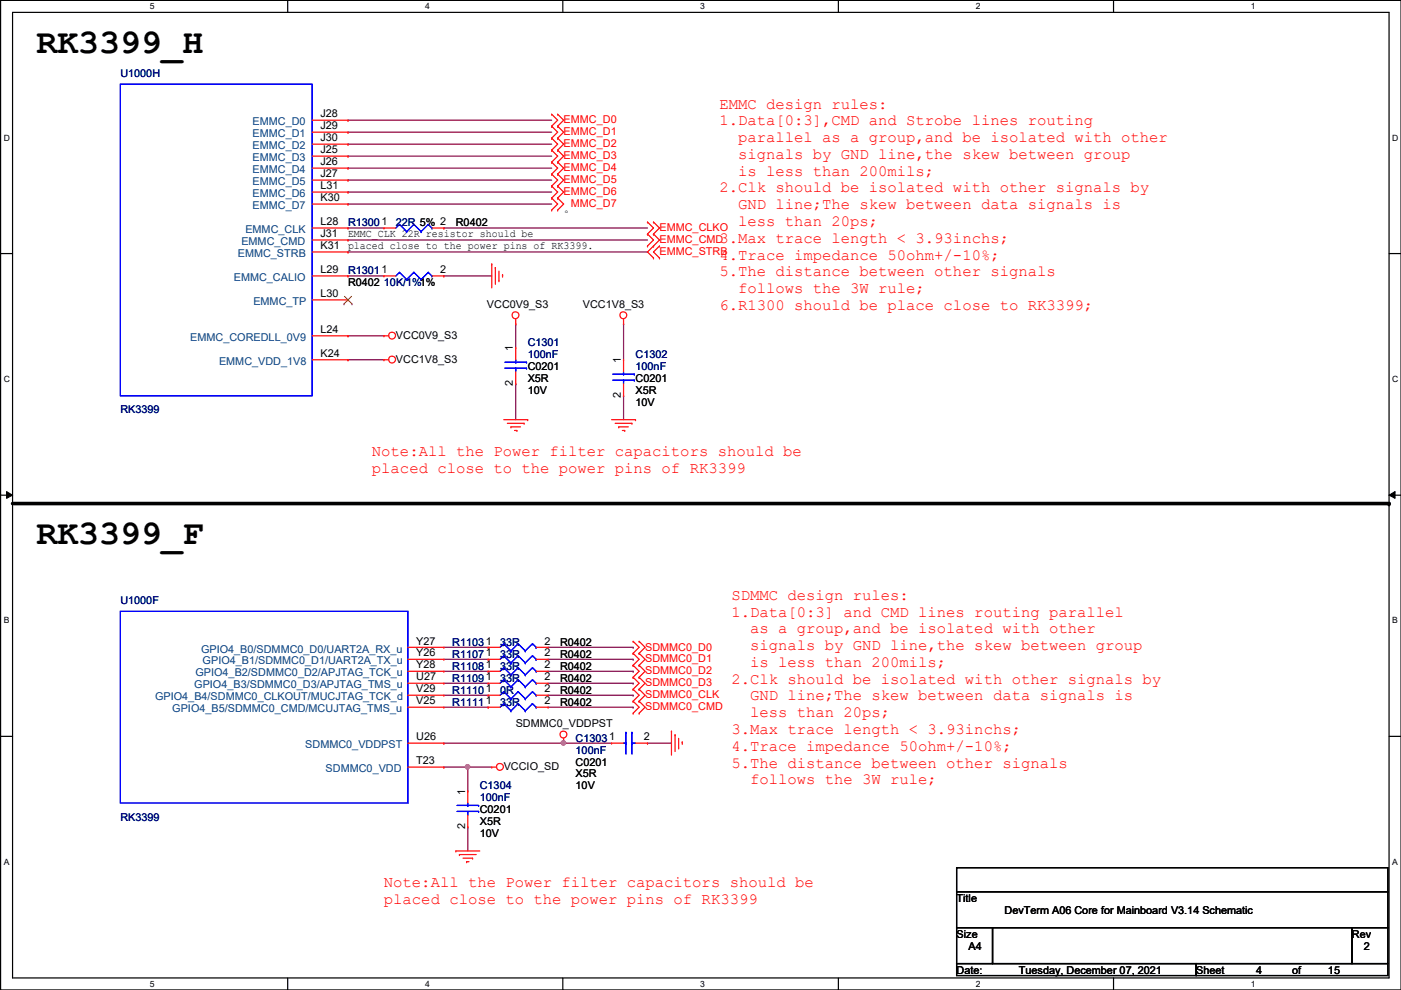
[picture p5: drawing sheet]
<svg xmlns="http://www.w3.org/2000/svg" width="297mm" height="210mm" viewBox="0 0 297 210" stroke-linecap="round" stroke-linejoin="round" font-family="sans-serif">
<path d="M.1 .1h296.9v209.8h-296.9zM2.7 2.6h291.8v204.7h-291.8z" fill="none" stroke="#000" stroke-width=".25"/>
<g fill="#fff">
<path d="M31.8 .3h1v2.1h-1z"/>
<path d="M31.8 207.6h1v2h-1z"/>
</g>
<path d="M61 .1v2.5M61 207.3v2.6" fill="none" stroke="#000" stroke-width=".25"/>
<g fill="#fff">
<path d="M90.1 .3h1v2.1h-1z"/>
<path d="M90.1 207.6h1v2h-1z"/>
</g>
<path d="M119.3 .1v2.5M119.3 207.3v2.6" fill="none" stroke="#000" stroke-width=".25"/>
<g fill="#fff">
<path d="M148.5 .3h1v2.1h-1z"/>
<path d="M148.5 207.6h1v2h-1z"/>
</g>
<path d="M177.8 .1v2.5M177.8 207.3v2.6" fill="none" stroke="#000" stroke-width=".25"/>
<g fill="#fff">
<path d="M206.9 .3h1v2.1h-1z"/>
<path d="M206.9 207.6h1v2h-1z"/>
</g>
<path d="M236.1 .1v2.5M236.1 207.3v2.6" fill="none" stroke="#000" stroke-width=".25"/>
<g fill="#fff">
<path d="M265.2 .3h1v2.1h-1z"/>
<path d="M265.2 207.6h1v2h-1z"/>
<path d="M.8 28.2h1.3v2h-1.3z"/>
<path d="M295.2 28.2h1.3v2h-1.3z"/>
<path d="M.8 79.3h1.3v2.1h-1.3z"/>
<path d="M295.2 79.3h1.3v2.1h-1.3z"/>
</g>
<path d="M.1 53.8h2.6M294.5 53.8h2.5" fill="none" stroke="#000" stroke-width=".25"/>
<g fill="#fff">
<path d="M.8 130.6h1.2v2h-1.2z"/>
<path d="M295.2 130.6h1.2v2h-1.2z"/>
</g>
<path d="M.1 105h2.6M294.5 105h2.5" fill="none" stroke="#000" stroke-width=".25"/>
<path d="M1.4 104.2l1.3 .8-1.3 .7zM294.5 105l1.3-.8v1.5z" fill="#000"/>
<path d="M1.4 104.2l1.3 .8-1.3 .7zM294.5 105l1.3-.8v1.5z" fill="none" stroke="#000" stroke-width=".21"/>
<g fill="#fff">
<path d="M.8 181.7h1.1v2h-1.1z"/>
<path d="M295.2 181.7h1.1v2h-1.1z"/>
</g>
<path d="M.1 156.1h2.6M294.5 156.1h2.5" fill="none" stroke="#000" stroke-width=".25"/>
<path d="M2.7 106.8h291.8" fill="none" stroke="#000" stroke-width=".76"/>
<circle cx="294.5" cy="106.8" r=".38" fill="#000"/>
<g fill="none" stroke="#800040" stroke-width=".25">
<path d="M73.8 25.5h.1M73.8 38.2h.1M73.8 35.6h.1M73.8 33.1h.1M73.8 30.6h.1M73.8 28h.1M73.8 25.5h43.2M73.8 38.2h43.2M73.8 35.6h43.2M73.8 33.1h43.2M73.8 30.6h43.2M73.8 28h43.2"/>
<path d="M73.8 48.3h.1M73.8 50.9h.1M73.8 43.3h.1M73.8 40.7h.1M73.8 58.5h.1M73.8 48.3h7.6M73.8 50.9h63.5M73.8 43.3h43.2M73.8 40.7h43.2M73.8 58.5h7.6M94.1 58.5h.1M94.1 58.5h10.2"/>
<path d="M73.8 71.2h.1M73.8 71.2h7.6M109.3 68.7h.1M109.3 68.7v5M132.2 68.7h.1M132.2 68.7v7.6M109.3 81.4h.1M109.3 81.4v7.6M132.2 83.9h.1M132.2 83.9v5.1M94.1 157.6h.1M94.1 157.6h25.4"/>
<path d="M99.2 175.3h.1M99.2 175.3v5.1"/>
</g>
<circle cx="119.5" cy="157.5" r=".48" fill="#f0f"/>
<circle cx="119.5" cy="157.5" r=".48" fill="none" stroke="#f0f" stroke-width=".25"/>
<path d="M73.8 53.4h.1M73.8 53.4h63.5M73.8 76.3h.1M73.8 76.3h7.6M119.5 157.6h.1M119.5 157.6h10.2M137.3 157.6h.1M137.3 157.6h5.1M94.1 162.6h.1M94.1 162.6h5.1M99.2 162.6h.1M99.2 162.6v5.1" fill="none" stroke="#800040" stroke-width=".25"/>
<circle cx="99.1" cy="162.6" r=".48" fill="#f0f"/>
<circle cx="99.1" cy="162.6" r=".48" fill="none" stroke="#f0f" stroke-width=".25"/>
<g fill="none" stroke="#800040" stroke-width=".25">
<path d="M94.1 48.3h.1M94.1 48.3h43.2M94.1 137.2h9.4M94.1 139.8h9.4M103.5 137.2h.1M103.5 139.8h.1M116.2 137.2h18M116.2 139.8h18M134.2 137.2h.1M134.2 139.8h.1M94.1 142.3h9.4M94.1 144.9h9.4"/>
<path d="M94.1 147.4h9.4M94.1 149.9h9.4M103.5 142.3h.1M103.5 144.9h.1M103.5 147.4h.1M103.5 149.9h.1M116.2 142.3h18M116.2 144.9h18M116.2 147.4h18M116.2 149.9h18M134.2 142.3h.1M134.2 144.9h.1"/>
<path d="M134.2 147.4h.1M134.2 149.9h.1M99.2 162.6h.1M99.2 162.6h5.1"/>
</g>
<g fill="none" stroke="#f00" stroke-width=".25">
<path d="M66.2 25.5h7.6M66.2 28h7.6M66.2 30.6h7.6M66.2 33.1h7.6M66.2 35.6h7.6M66.2 38.2h7.6M73.8 25.5h.1M73.8 28h.1M73.8 30.6h.1M73.8 33.1h.1M73.8 35.6h.1M73.8 38.2h.1"/>
<path d="M117 26.8h.1M117 24.2h.1M117 29.3h.1M117 31.8h.1M117 34.4h.1M117 36.9h.1M117 39.5h.1M117 24.2l1.2 1.3-1.2 1.3M117 26.8l1.2 1.2-1.2 1.3M117 29.3l1.2 1.3-1.2 1.2M117 31.8l1.2 1.3-1.2 1.3M117 34.4l1.2 1.2-1.2 1.3"/>
<path d="M117 36.9l1.2 1.3-1.2 1.3M117 39.5l1.2 1.2-1.2 1.3M118.2 26.8h.1M118.2 24.2h.1M118.2 29.3h.1M118.2 31.8h.1M118.2 34.4h.1M118.2 36.9h.1M118.2 39.5h.1M118.2 24.2l1.3 1.3-1.3 1.3M118.2 26.8l1.3 1.2-1.3 1.3M118.2 29.3l1.3 1.3-1.3 1.2"/>
<path d="M118.2 31.8l1.3 1.3-1.3 1.3M118.2 34.4l1.3 1.2-1.3 1.3M118.2 36.9l1.3 1.3-1.3 1.3M118.2 39.5l1.3 1.2-1.3 1.3M66.2 48.3h7.6M66.2 58.5h7.6M66.2 53.4h7.6M66.2 50.9h7.6M66.2 40.7h7.6M66.2 43.3h7.6M73.8 53.4h.1M73.8 48.3h.1"/>
<path d="M73.8 50.9h.1M73.8 40.7h.1M73.8 43.3h.1M73.8 58.5h.1M81.4 48.3h.1M81.4 58.5h.1M81.4 48.3h2.5M81.4 58.5h2.5M91.6 48.3h2.5M91.6 58.5h2.5M94.1 48.3h.1M94.1 58.5h.1"/>
<path d="M104.3 56h.1M104.3 56v5M105 56.7h.1M105 56.7v3.6M105.8 59.5h.1M105.8 57.5v2M106.5 58.3h.1M106.5 58.3v.5M117 42h.1M117 44.5h.1M117 42l1.2 1.3-1.2 1.2M118.2 42h.1"/>
<path d="M118.2 44.5h.1M118.2 42l1.3 1.3-1.3 1.2M137.3 52.2h.1M137.3 49.6h.1M137.3 47.1h.1M137.3 49.6l1.3 1.3-1.3 1.3M137.3 47.1l1.3 1.2-1.3 1.3M138.6 52.2h.1M138.6 49.6h.1M138.6 54.7h.1M138.6 47.1h.1M138.6 49.6l1.2 1.3-2.5 2.5 1.3 1.3"/>
<path d="M138.6 47.1l1.2 1.2-1.2 1.3M139.8 54.7h.1M139.8 52.2h.1M139.8 52.2l-1.2 1.2 1.2 1.3M66.2 76.3h7.6M66.2 71.2h7.6M66.2 63.6h7.6M73.8 76.3h.1M73.8 63.6h.1M73.8 71.2h.1M81.4 76.3h.1M81.4 71.2h.1"/>
<path d="M81.4 76.3h1M81.4 71.2h1M109.3 68.7h.1M109.3 73.7h.1M109.3 67.6v1.1M109.3 73.7v2.6M109.3 78.8v2.6M132.2 68.7h.1M132.2 76.3h.1M132.2 67.6v1.1M132.2 76.3v2.5M106.8 89h5.1"/>
<path d="M107.6 89.7h3.5M108.3 90.5h.1M108.3 90.5h2.1M109.1 91.3h.5M109.3 81.4h.1M109.6 91.3h.1M111.1 89.7h.1M111.9 89h.1M129.7 89h5M130.4 89.7h3.6M131.2 90.5h.1M131.2 90.5h2"/>
<path d="M131.9 91.3h.6M132.2 83.9h.1M132.2 81.4v2.5M132.5 91.3h.1M134 89.7h.1M134.7 89h.1M86.5 137.2h7.6M86.5 139.8h7.6M94.1 137.2h.1M94.1 139.8h.1M103.5 139.8h.1M103.5 137.2h.1"/>
<path d="M103.5 137.2h2.5M103.5 139.8h2.5M113.7 137.2h2.5M113.7 139.8h2.5M116.2 139.8h.1M116.2 137.2h.1M134.2 138.5h.1M134.2 136h.1M134.2 136l1.3 1.2-1.3 1.3M134.2 138.5l1.3 1.3-1.3 1.3M135.5 138.5h.1M135.5 136h.1"/>
<path d="M135.5 136l1.3 1.2-1.3 1.3M135.5 138.5l1.3 1.3-1.3 1.3M86.5 142.3h7.6M86.5 157.6h7.6M86.5 144.9h7.6M86.5 147.4h7.6M86.5 149.9h7.6M94.1 142.3h.1M94.1 144.9h.1M94.1 147.4h.1M94.1 149.9h.1M94.1 157.6h.1"/>
<path d="M103.5 142.3h.1M103.5 149.9h.1M103.5 147.4h.1M103.5 144.9h.1M103.5 142.3h2.5M103.5 144.9h2.5M103.5 147.4h2.5M103.5 149.9h2.5M113.7 142.3h2.5M113.7 144.9h2.5M113.7 147.4h2.5M113.7 149.9h2.5"/>
<path d="M116.2 142.3h.1M116.2 149.9h.1M116.2 147.4h.1M116.2 144.9h.1M119.5 157.6h.1M119.5 156.5v1.1M129.7 157.6h.1M129.7 157.6h2.5M134.2 143.6h.1M134.2 141.1h.1M134.2 146.1h.1M134.2 151.2h.1"/>
<path d="M134.2 148.7h.1M134.2 141.1l1.3 1.2-1.3 1.3M134.2 143.6l1.3 1.3-1.3 1.2M134.2 148.7l1.3 1.2-1.3 1.3M134.2 146.1l1.3 1.3-1.3 1.3M134.7 157.6h2.6M135.5 143.6h.1M135.5 141.1h.1M135.5 146.1h.1M135.5 151.2h.1M135.5 148.7h.1M135.5 141.1l1.3 1.2-1.3 1.3"/>
<path d="M135.5 143.6l1.3 1.3-1.3 1.2M135.5 148.7l1.3 1.2-1.3 1.3M135.5 146.1l1.3 1.3-1.3 1.3M137.3 157.6h.1M142.4 155h.1M142.4 155v5.1M143.1 155.8h.1M143.1 155.8v3.5M143.9 158.6h.1M143.9 156.5v2.1M144.6 157.3h.1M144.6 157.3v.5"/>
<path d="M86.5 162.6h7.6M94.1 162.6h.1M99.2 167.7h.1M99.2 175.3h.1M99.2 167.7v2.6M99.2 172.8v2.5M104.3 162.6h.1M104.3 162.6h1M96.6 180.4h.1M96.6 180.4h5.1M97.4 181.2h.1M97.4 181.2h3.6"/>
<path d="M98.2 181.9h2M98.9 182.7h.1M98.9 182.7h.5M100.2 181.9h.1"/>
<circle cx="83.1" cy="76.2" r=".73"/>
<circle cx="83.1" cy="71.2" r=".73"/>
<circle cx="109.3" cy="66.8" r=".73"/>
<circle cx="132.1" cy="66.8" r=".73"/>
<circle cx="119.4" cy="155.7" r=".73"/>
<circle cx="106" cy="162.6" r=".73"/>
</g>
<path d="M202.8 184h91.5v5.1h-91.5zM202.8 189.1h91.5v7.6h-91.5zM202.8 196.7h7.6v7.6h-7.6zM210.4 196.7h76.2v7.6h-76.2zM286.6 196.7h7.7v7.6h-7.7zM202.8 204.3h50.8v2.5h-50.8zM253.6 204.3h40.7v2.5h-40.7z" fill="none" stroke="#000" stroke-width=".25"/>
<g fill="none" stroke="#00f" stroke-width=".25">
<path d="M25.5 17.9h40.7v66h-40.7zM84.7 47.6h.1M84.7 57.7h.1M84.7 47.6l-.8 .7M84.7 47.6l1.5 1.5M84.7 57.7l-.8 .8M84.7 57.7l1.5 1.6M86.2 49.1h.1M86.2 59.3h.1M87.8 47.6h.1M87.8 57.7h.1M87.8 47.6l-1.6 1.5"/>
<path d="M87.8 47.6l1.5 1.5M87.8 57.7l-1.6 1.6M87.8 57.7l1.5 1.6M89.3 49.1h.1M89.3 59.3h.1M90.8 47.6h.1M90.8 57.7h.1M90.8 47.6l-1.5 1.5M90.8 47.6l.8 .7M90.8 57.7l-1.5 1.6M90.8 57.7l.8 .8M91.6 48.3h.1"/>
<path d="M91.6 58.5h.1M107.1 78.1h4.5M107.1 76.8h4.5M109.3 76.8h.1M109.3 78.1h.1M109.3 76.3v.5M109.3 78.1v.7M111.6 78.1h.1M111.6 76.8h.1M129.9 79.3h4.6M132.2 79.3h.1M132.2 78.8v.5"/>
<path d="M134.5 79.3h.1M129.9 80.6h4.6M132.2 80.6h.1M132.2 80.6v.8M134.5 80.6h.1M25.5 129.6h61v40.7h-61zM106.8 139h.1M106.8 136.5h.1M106.8 139l-.8 .8M106.8 139l1.5 1.5M106.8 136.5l-.8 .7M106.8 136.5l1.5 1.5"/>
<path d="M108.3 138h.1M109.9 139h.1M109.9 136.5h.1M109.9 139l-1.6 1.5M109.9 139l1.5 1.5M109.9 136.5l-1.6 1.5M109.9 136.5l1.5 1.5M111.4 138h.1M112.9 139h.1M112.9 136.5h.1M112.9 139l-1.5 1.5M112.9 139l.8 .8"/>
<path d="M112.9 136.5l-1.5 1.5M112.9 136.5l.8 .7M113.7 139.8h.1M113.7 137.2h.1M106.8 141.6h.1M106.8 149.2h.1M106.8 146.6h.1M106.8 144.1h.1M106.8 141.6l-.8 .7M106.8 141.6l1.5 1.5M106.8 149.2l-.8 .7M106.8 149.2l1.5 1.5"/>
<path d="M106.8 146.6l-.8 .8M106.8 146.6l1.5 1.6M106.8 144.1l-.8 .8M106.8 144.1l1.5 1.5M108.3 143.1h.1M108.3 140.5h.1M108.3 150.7h.1M108.3 148.2h.1M108.3 145.6h.1M109.9 141.6h.1M109.9 149.2h.1M109.9 146.6h.1"/>
<path d="M109.9 144.1h.1M109.9 141.6l-1.6 1.5M109.9 141.6l1.5 1.5M109.9 149.2l-1.6 1.5M109.9 149.2l1.5 1.5M109.9 146.6l-1.6 1.6M109.9 146.6l1.5 1.6M109.9 144.1l-1.6 1.5M109.9 144.1l1.5 1.5M111.4 143.1h.1M111.4 140.5h.1M111.4 150.7h.1"/>
<path d="M111.4 148.2h.1M111.4 145.6h.1M112.9 141.6h.1M112.9 149.2h.1M112.9 146.6h.1M112.9 144.1h.1M112.9 141.6l-1.5 1.5M112.9 141.6l.8 .7M112.9 149.2l-1.5 1.5M112.9 149.2l.8 .7M112.9 146.6l-1.5 1.6M112.9 146.6l.8 .8"/>
<path d="M112.9 144.1l-1.5 1.5M112.9 144.1l.8 .8M113.7 142.3h.1M113.7 149.9h.1M113.7 147.4h.1M113.7 144.9h.1M132.2 157.6h.5M132.7 157.6h.1M132.7 155.3h.1M132.7 155.3v4.6M134 155.3h.1M134 157.6h.1"/>
<path d="M134 157.6h.7M134 155.3v4.6M96.9 172h4.6M96.9 170.8h4.6M99.2 170.8h.1M99.2 172h.1M99.2 170.3v.5M99.2 172v.8M101.5 172h.1M101.5 170.8h.1"/>
</g>
<path d="M72.9 64.4h.1M73 62.8l1.6 1.6M74.5 62.8l-1.6 1.6M74.6 64.4h.1" fill="none" stroke="#804000" stroke-width=".21"/>
<circle cx="119.5" cy="157.5" r=".48" fill="#f0f"/>
<circle cx="119.5" cy="157.5" r=".48" fill="none" stroke="#f0f" stroke-width=".25"/>
<circle cx="99.1" cy="162.6" r=".48" fill="#f0f"/>
<circle cx="99.1" cy="162.6" r=".48" fill="none" stroke="#f0f" stroke-width=".25"/>
<g font-size="7.4">
<text x="7.7" y="11.3">RK3399_H</text>
<text x="7.7" y="115.4">RK3399_F</text>
</g>
<g font-size="3.3" fill="#f00">
<text x="152.5" y="23">EMMC design rules:</text>
<text x="152.5" y="26.6">1.Data[0:3],CMD and Strobe lines routing</text>
<text x="156.5" y="30.1">parallel as a group,and be isolated with other</text>
<text x="156.5" y="33.7">signals by GND line,the skew between group</text>
<text x="152.5" y="40.8">2.Clk should be isolated with other signals by</text>
<text x="156.5" y="37.3">is less than 200mils;</text>
<text x="156.5" y="44.4">GND line;The skew between data signals is</text>
<text x="156.5" y="47.9">less than 20ps;</text>
<text x="152.5" y="51.5">3.Max trace length &lt; 3.93inchs;</text>
<text x="152.5" y="55">4.Trace impedance 50ohm+/-10%;</text>
<text x="152.5" y="58.6">5.The distance between other signals</text>
<text x="152.5" y="65.7">6.R1300 should be place close to RK3399;</text>
<text x="156.5" y="62.1">follows the 3W rule;</text>
<text x="78.9" y="96.7">Note:All the Power filter capacitors should be</text>
<text x="78.9" y="100.2">placed close to the power pins of RK3399</text>
<text x="155.1" y="127.2">SDMMC design rules:</text>
<text x="155.1" y="130.7">1.Data[0:3] and CMD lines routing parallel</text>
<text x="159" y="134.3">as a group,and be isolated with other</text>
<text x="159" y="137.8">signals by GND line,the skew between group</text>
<text x="159" y="141.4">is less than 200mils;</text>
<text x="155.1" y="144.9">2.Clk should be isolated with other signals by</text>
<text x="159" y="148.5">GND line;The skew between data signals is</text>
<text x="155.1" y="155.6">3.Max trace length &lt; 3.93inchs;</text>
<text x="159" y="152.1">less than 20ps;</text>
<text x="155.1" y="159.2">4.Trace impedance 50ohm+/-10%;</text>
<text x="155.1" y="162.7">5.The distance between other signals</text>
<text x="159" y="166.3">follows the 3W rule;</text>
<text x="81.4" y="188.1">Note:All the Power filter capacitors should be</text>
<text x="81.4" y="191.7">placed close to the power pins of RK3399</text>
</g>
<g font-size="2.3" fill="#000080">
<text x="25.5" y="16.3">U1000H</text>
<text x="73.8" y="48">R13001</text>
<text x="83.9" y="48">22R 5% 2</text>
<text x="73.8" y="58.2">R13011</text>
<text x="81.4" y="60.7">10K/1%1%</text>
<text x="111.9" y="73.4">C1301</text>
<text x="111.9" y="75.9">100nF</text>
<text x="134.7" y="75.9">C1302</text>
<text x="134.7" y="78.5">100nF</text>
<text x="25.5" y="87.6">RK3399</text>
<text x="25.5" y="128">U1000F</text>
<text x="95.9" y="136.9">R11031</text>
<text x="106" y="136.9">33R</text>
<text x="95.9" y="142">R11081</text>
<text x="95.9" y="139.4">R11071</text>
<text x="106" y="142">33R</text>
<text x="106" y="139.4">33R</text>
<text x="95.9" y="149.6">R11111</text>
<text x="95.9" y="147.1">R11101</text>
<text x="95.9" y="144.5">R11091</text>
<text x="106" y="149.6">33R</text>
<text x="106" y="147.1">0R</text>
<text x="106" y="144.5">33R</text>
<text x="122" y="157.2">C13031</text>
<text x="122" y="159.8">100nF</text>
<text x="101.7" y="167.4">C1304</text>
<text x="25.5" y="174">RK3399</text>
<text x="101.7" y="169.9">100nF</text>
</g>
<g font-size="2.3" fill="#004080">
<text x="53.5" y="26.6">EMMC_D0</text>
<text x="53.5" y="29.1">EMMC_D1</text>
<text x="53.5" y="31.7">EMMC_D2</text>
<text x="53.5" y="34.2">EMMC_D3</text>
<text x="53.5" y="36.7">EMMC_D4</text>
<text x="53.5" y="39.3">EMMC_D5</text>
<text x="53.5" y="41.8">EMMC_D6</text>
<text x="53.5" y="44.4">EMMC_D7</text>
<text x="51.2" y="52">EMMC_CMD</text>
<text x="52" y="49.4">EMMC_CLK</text>
<text x="49.6" y="59.6">EMMC_CALIO</text>
<text x="50.4" y="54.5">EMMC_STRB</text>
<text x="53.7" y="64.7">EMMC_TP</text>
<text x="40.3" y="72.3">EMMC_COREDLL_0V9</text>
<text x="46.4" y="77.4">EMMC_VDD_1V8</text>
<text x="41.4" y="143.4">GPIO4_B2/SDMMC0_D2/APJTAG_TCK_u</text>
<text x="42.6" y="138.3">GPIO4_B0/SDMMC0_D0/UART2A_RX_u</text>
<text x="43" y="140.9">GPIO4_B1/SDMMC0_D1/UART2A_TX_u</text>
<text x="32.9" y="148.5">GPIO4_B4/SDMMC0_CLKOUT/MUCJTAG_TCK_d</text>
<text x="41.2" y="146">GPIO4_B3/SDMMC0_D3/APJTAG_TMS_u</text>
<text x="36.5" y="151">GPIO4_B5/SDMMC0_CMD/MCUJTAG_TMS_u</text>
<text x="64.7" y="158.7">SDMMC0_VDDPST</text>
<text x="69" y="163.7">SDMMC0_VDD</text>
</g>
<g font-size="2.3">
<text x="67.9" y="24.9">J28</text>
<text x="67.9" y="27.4">J29</text>
<text x="67.9" y="30">J30</text>
<text x="67.9" y="32.5">J25</text>
<text x="67.9" y="35.1">J26</text>
<text x="67.9" y="37.6">J27</text>
<text x="67.9" y="40.1">L31</text>
<text x="67.9" y="47.8">L28</text>
<text x="67.9" y="42.7">K30</text>
<text x="119.5" y="45.2">。</text>
<text x="67.9" y="52.8">K31</text>
<text x="67.9" y="50.3">J31</text>
<text x="73.8" y="50.3">EMMC_CLK 22R resistor should be</text>
<text x="73.8" y="52.8">placed close to the power pins of RK3399.</text>
<text x="96.6" y="48">R0402</text>
<text x="67.9" y="57.9">L29</text>
<text x="93.3" y="57.9">2</text>
<text x="67.9" y="63">L30</text>
<text x="73.8" y="60.7">R0402</text>
<text x="103.2" y="65.3">VCC0V9_S3</text>
<text x="123.6" y="65.3">VCC1V8_S3</text>
<text x="67.9" y="70.6">L24</text>
<text x="83.9" y="71.9">VCC0V9_S3</text>
<text x="67.9" y="75.7">K24</text>
<text x="83.9" y="77">VCC1V8_S3</text>
<text x="108.8" y="74.5" transform="rotate(-90 108.8 74.5)">1</text>
<text x="131.6" y="77" transform="rotate(-90 131.6 77)">1</text>
<text x="108.8" y="81.9" transform="rotate(-90 108.8 81.9)">2</text>
<text x="111.9" y="78.5">C0201</text>
<text x="111.9" y="81">X5R</text>
<text x="111.9" y="83.6">10V</text>
<text x="134.7" y="81">C0201</text>
<text x="134.7" y="83.6">X5R</text>
<text x="131.6" y="84.4" transform="rotate(-90 131.6 84.4)">2</text>
<text x="134.7" y="86.1">10V</text>
<text x="88.3" y="136.7">Y27</text>
<text x="115.4" y="136.7">2</text>
<text x="118.7" y="136.9">R0402</text>
<text x="88.3" y="139.2">Y26</text>
<text x="88.3" y="141.7">Y28</text>
<text x="115.4" y="141.7">2</text>
<text x="115.4" y="139.2">2</text>
<text x="118.7" y="142">R0402</text>
<text x="118.7" y="139.4">R0402</text>
<text x="88.3" y="144.3">U27</text>
<text x="88.3" y="146.8">V29</text>
<text x="88.3" y="149.4">V25</text>
<text x="115.4" y="149.4">2</text>
<text x="115.4" y="146.8">2</text>
<text x="115.4" y="144.3">2</text>
<text x="118.7" y="149.6">R0402</text>
<text x="118.7" y="147.1">R0402</text>
<text x="118.7" y="144.5">R0402</text>
<text x="109.3" y="154.2">SDMMC0_VDDPST</text>
<text x="88.3" y="157">U26</text>
<text x="136.5" y="157">2</text>
<text x="88.3" y="162.1">T23</text>
<text x="106.8" y="163.3">VCCIO_SD</text>
<text x="122" y="162.3">C0201</text>
<text x="122" y="164.8">X5R</text>
<text x="122" y="167.4">10V</text>
<text x="98.6" y="168.5" transform="rotate(-90 98.6 168.5)">1</text>
<text x="101.7" y="172.5">C0201</text>
<text x="98.6" y="175.9" transform="rotate(-90 98.6 175.9)">2</text>
<text x="101.7" y="175">X5R</text>
<text x="101.7" y="177.5">10V</text>
<text x="202.8" y="191.3">Title</text>
<text x="213" y="193.8">DevTerm A06 Core for Mainboard V3.14 Schematic</text>
<text x="202.8" y="198.9">Size</text>
<text x="205.4" y="201.4">A4</text>
<text x="286.6" y="198.9">Rev</text>
<text x="289.2" y="201.4">2</text>
<text x="202.8" y="206.5">Date:</text>
<text x="216" y="206.5">Tuesday, December 07, 2021</text>
<text x="253.6" y="206.5">Sheet</text>
<text x="266.3" y="206.5">4</text>
<text x="273.9" y="206.5">of</text>
<text x="281.6" y="206.5">15</text>
</g>
<g font-size="2.3" fill="#f00">
<text x="119.5" y="26.2">EMMC_D0</text>
<text x="119.5" y="28.7">EMMC_D1</text>
<text x="119.5" y="31.2">EMMC_D2</text>
<text x="119.5" y="33.8">EMMC_D3</text>
<text x="119.5" y="36.3">EMMC_D4</text>
<text x="119.5" y="38.9">EMMC_D5</text>
<text x="119.5" y="41.4">EMMC_D6</text>
<text x="121" y="43.9">MMC_D7</text>
<text x="139.8" y="51.6">EMMC_CMD</text>
<text x="139.8" y="49">EMMC_CLKO</text>
<text x="139.8" y="54.1">EMMC_STRB</text>
<text x="136.8" y="137.9">SDMMC0_D0</text>
<text x="136.8" y="143">SDMMC0_D2</text>
<text x="136.8" y="140.5">SDMMC0_D1</text>
<text x="136.8" y="145.5">SDMMC0_D3</text>
<text x="136.8" y="148.1">SDMMC0_CLK</text>
<text x="136.8" y="150.6">SDMMC0_CMD</text>
</g>
<g font-size="1.8">
<text x="31.8" y="1.9">5</text>
<text x="90.1" y="1.9">4</text>
<text x="148.5" y="1.9">3</text>
<text x="206.9" y="1.9">2</text>
<text x="265.2" y="1.9">1</text>
<text x=".8" y="29.8">D</text>
<text x="295.2" y="29.8">D</text>
<text x=".8" y="80.9">C</text>
<text x="295.2" y="80.9">C</text>
<text x=".8" y="132.2">B</text>
<text x="295.2" y="132.2">B</text>
<text x=".8" y="183.3">A</text>
<text x="295.2" y="183.3">A</text>
<text x="31.8" y="209.2">5</text>
<text x="90.1" y="209.2">4</text>
<text x="148.5" y="209.2">3</text>
<text x="206.9" y="209.2">2</text>
<text x="265.2" y="209.2">1</text>
</g>
</svg>
